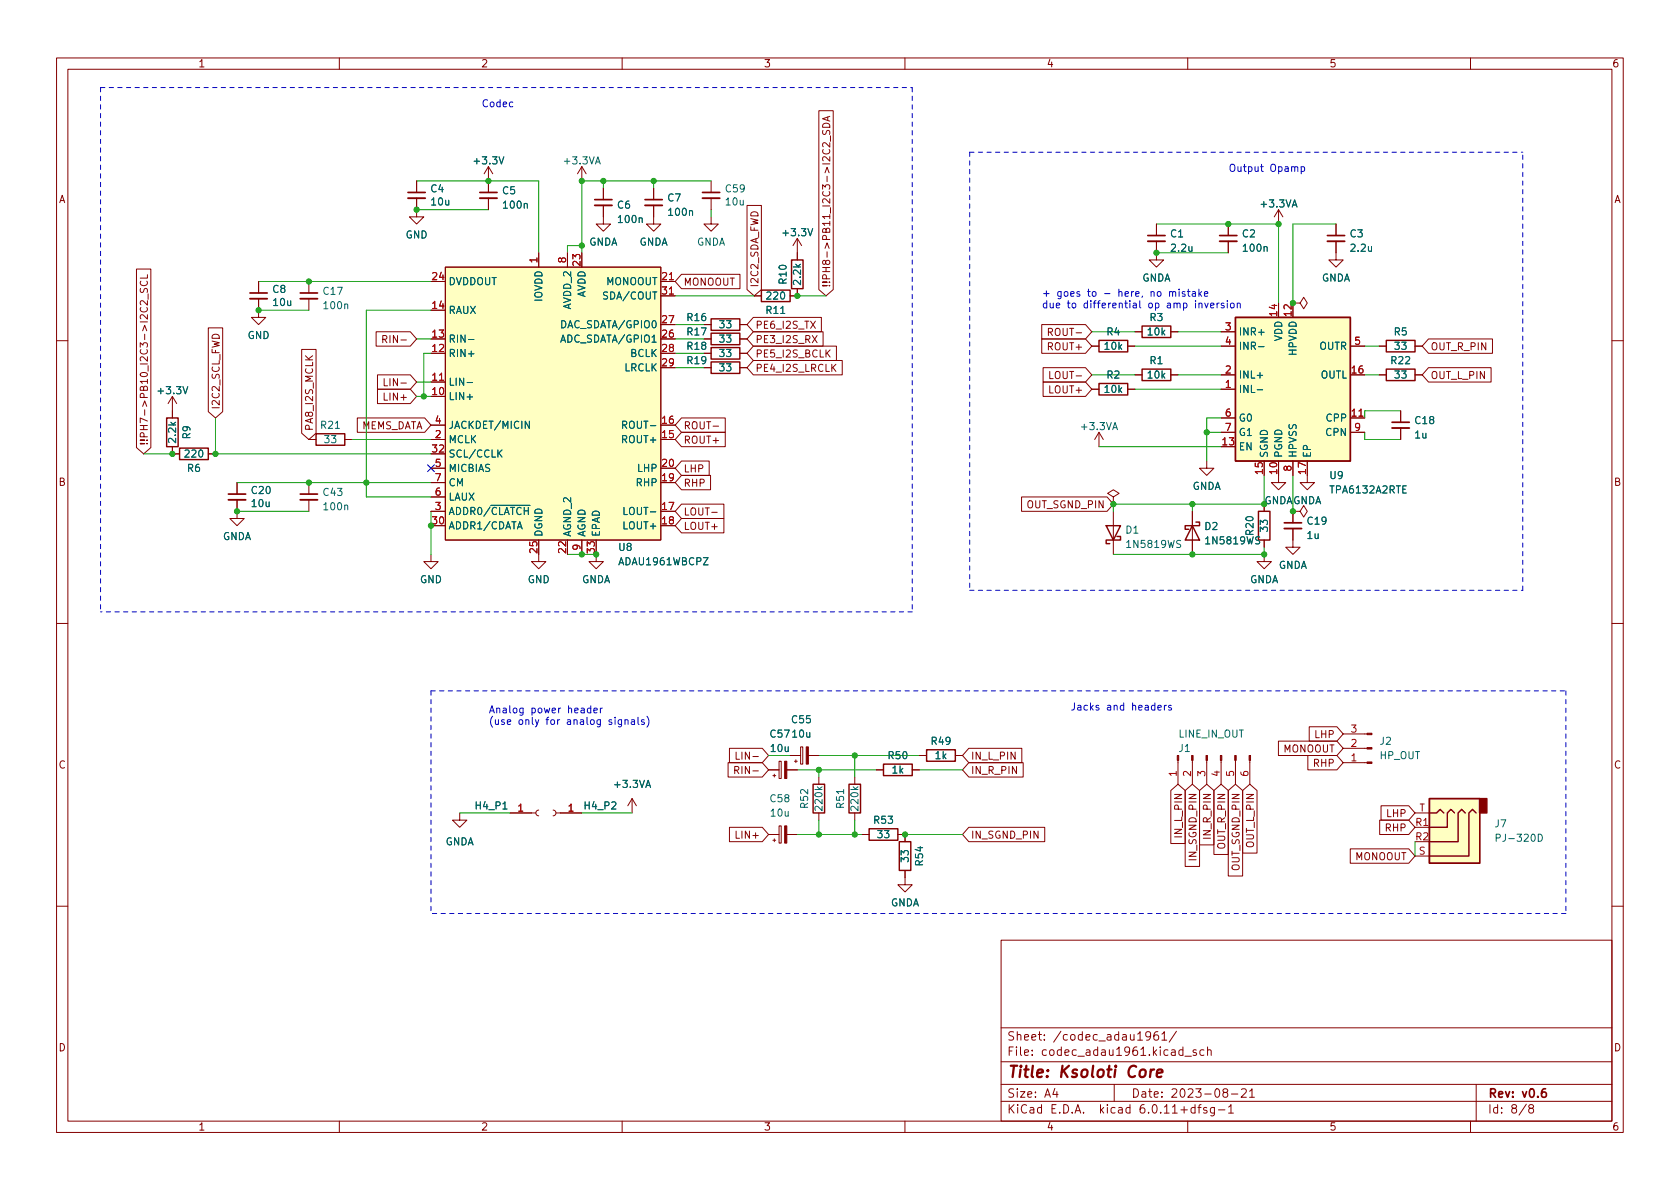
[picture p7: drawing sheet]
<svg xmlns="http://www.w3.org/2000/svg" width="297mm" height="210mm" viewBox="0 0 297 210" stroke-linecap="round" stroke-linejoin="round" font-family="sans-serif">
<g fill="none" stroke="#840000" stroke-width=".18">
<path d="M10 10.2h277v190.1h-277zM12 12.2h273v186.1h-273zM60 10.2v2M110 10.2v2M144.8 19.6h2.5v31.6l-1.3 1.1-1.2-1.1zM160 10.2v2M210 10.2v2M260 10.2v2M73.7 35v3.3h1.2l-1.2 1.3-1.3-1.3h1.3M73.7 32v2M86.4 29.5l-.8 1.2M86.4 29.5v4.5"/>
<path d="M86.4 35v2.1M86.4 29.5l.7 1.2M102.9 29.5v2.5M102.9 29.5l-.8 1.2M102.9 29.5l.7 1.2M106.7 36.3v3.3h1.2l-1.2 1.3-1.3-1.3h1.3M106.7 33.3v2M115.6 36.3v3.3h1.2l-1.2 1.3-1.3-1.3h1.3M115.6 33.3v2M125.7 38.3v1.3h1.3l-1.3 1.3-1.2-1.3h1.2M125.7 32v2M125.7 35v2.1"/>
<path d="M132.1 36.3h2.5v14.9l-1.3 1.1-1.2-1.1zM145.5 23.1l-.1 .4 .2 .2h.3l.3-.5 .3-.1 .2 .2v.5M145.5 22a.68 .68 0 0 1 .8-.2 .68 .68 0 0 1 .4 .7h-1.3zM146.4 20.7v.6M146.7 20.6l-1.3 .4 1.3 .4M146.8 24v1M204.5 39.6v2.1M217.2 39.6v2.1M226.1 37.1l-.8 1.2M226.1 37.1v2.5M226.1 37.1l.7 1.2M236.2 39.6v2.1"/>
<path d="M24.1 47.6h2.6v31.5l-1.3 1.2-1.3-1.2zM24.9 51l-.1 .5 .1 .2h.4l.2-.6 .3-.1 .3 .2-.1 .5M24.9 49.7a.6 .6 0 0 0 .4 .9 .6 .6 0 0 0 .8-.6l-.2-.3M26.1 53.2v.8l-.9-.8-.4 .2 .1 .5M26.1 48.6v.6h-1.3M26.2 52v.9M36.8 58h2.6v14.8l-1.3 1.1-1.3-1.1zM45.7 52.8v3.3h1.3l-1.3 1.3-1.3-1.3h1.3M45.7 49.8v2M54.6 49.8v2M54.6 52.8v2.1M66.5 58.7h6l1.2 1.2-1.2 1.3h-6z"/>
<path d="M76.2 59.9h2.5M76.2 54.9h2.5M76.2 49.8h2.5M78.7 47.2h38.1v48.3h-38.1zM95.2 44.7v2.5M100.3 44.7v2.5M102.9 44.7v2.5M116.8 59.9h2.6M116.8 57.4h2.6M116.8 52.3h2.6M116.8 49.8h2.6M120.5 48.5h10.3v2.5h-10.3l-1.1-1.2z"/>
<path d="M124.5 59.9h1.2M124.5 57.4h1.2M130.8 59.9h1.3M130.8 57.4h1.3M133.2 56.1h12v2.6h-12l-1.1-1.3zM133.2 58.7h12.3v2.5h-12.3l-1.1-1.3zM133.3 52.3h1.3M141 42.2l-.8 1.2M141 42.2v3.8M141 51v1.3h-1.3M141 42.2l.7 1.2M184.2 59.9h7.7l1.1 1.3-1.1 1.3h-7.7z"/>
<path d="M184.2 57.4h7.7l1.1 1.3-1.1 1.2h-7.7zM190.3 58.8h.9M200.7 58.7h1.2M204.5 42.7v3.3h1.2l-1.2 1.2-1.3-1.2h1.3M207 58.7h1.3M215.9 58.7h2.5M217.2 42.7v2M226.1 53.6v2.5M228.6 53.6h1.3l.6-1 .6 1-.6 1-.6-1M228.6 53.6h.1M228.6 53.6v2.5M236.2 42.7v3.3h1.3l-1.3 1.2-1.3-1.2h1.3"/>
<path d="M252.6 59.9h11.3v2.6h-11.3l-1.1-1.3zM10 60.2h2M30.5 79v1.3h1.2M30.5 70.1v3.8M30.5 70.1l-.8 1.3M30.5 70.1l.7 1.3M53.3 61.8h2.6v14.8l-1.3 1.1-1.3-1.1zM54.6 77.7h1.3M61 77.7h1.2M63.2 73.9h11.9l1.1 1.3-1.1 1.2h-11.9zM66.7 68.8h5.8l1.2 1.3-1.2 1.3h-5.8zM66.7 66.3h5.8l1.2 1.3-1.2 1.2h-5.8z"/>
<path d="M70.9 67.7h1M70.9 60.1h1M76.2 62.5h2.5M76.2 70.1h2.5M76.2 67.6h2.5M76.2 77.7h2.5M76.2 75.2h2.5M116.8 62.5h2.6M116.8 65h2.6M116.8 77.7h2.6M116.8 75.2h2.6M120.5 76.4h7.7v2.6h-7.7l-1.1-1.3z"/>
<path d="M120.5 73.9h7.7v2.5h-7.7l-1.1-1.2zM124.5 62.5h1.2M124.5 65h1.2M126.1 75.4h1M130.8 62.5h1.3M130.8 65h1.3M133.2 61.2h14.7v2.5h-14.7l-1.1-1.2zM133.2 63.7h15.7v2.6h-15.7l-1.1-1.3zM146.2 62.4l.6 .7M146.8 61.9l-.8 .7M147.3 65l.5 .7M147.8 64.4l-.7 .7"/>
<path d="M184.4 67.6h7.5l1.1 1.2-1.1 1.3h-7.5zM184.4 65h7.5l1.1 1.3-1.1 1.3h-7.5zM190.3 66.5h.9M193 61.2h1.3M193 68.8h1.3M194.3 76.4l-.8 1.3M194.3 76.4v2.6M194.3 76.4l.8 1.3M199.4 61.2h1.3M199.4 68.8h1.3M200.7 66.3h1.2M207 66.3h1.3"/>
<path d="M215.9 66.3h2.5M215.9 61.2h2.5M215.9 68.8h2.5M215.9 73.9h2.5M215.9 79h2.5M215.9 76.4h2.5M238.8 66.3h2.5M238.8 61.2h2.5M238.8 73.9h2.5M238.8 76.4h2.5M243.8 66.3h1.3M243.8 61.2h1.3"/>
<path d="M247.6 72.6v2.1M247.6 75.7v2M250.2 66.3h1.3M250.2 61.2h1.3M252.6 65h11v2.6h-11l-1.1-1.3zM285 60.2h2M36.8 80.3h1.3M41.9 88.4v3.3h1.3l-1.3 1.3-1.3-1.3h1.3M41.9 85.3v2.1M54.6 85.3v2.1M54.6 88.4v2M76.2 98v1.3h1.3l-1.3 1.3-1.3-1.3h1.3"/>
<path d="M76.2 90.4h2.5M76.2 93h2.5M76.2 85.3h2.5M76.2 82.8h2.5M76.2 80.3h2.5M76.2 87.9h2.5M95.2 95.5v3.8h1.3l-1.3 1.3-1.2-1.3h1.2M100.3 95.5v2.5M102.9 95.5v2.5M105.4 95.5v3.8h1.3l-1.3 1.3-1.3-1.3h1.3M116.8 90.4h2.6M116.8 93h2.6"/>
<path d="M116.8 85.3h2.6M116.8 82.8h2.6M120.5 81.5h4.9v2.6h-4.9l-1.1-1.3zM120.5 91.7h7.5v2.5h-7.5l-1.1-1.2zM120.5 84.1h5.1v2.5h-5.1l-1.1-1.3zM120.5 89.1h7.5v2.6h-7.5l-1.1-1.3zM125.8 90.6h1M180.6 87.9h15.1l1.1 1.2-1.1 1.3h-15.1zM196.8 87.9l1.1-.7-1.1-.6-1 .6 1 .7v1.2M196.8 89.1h.1M196.8 90.4v7.6M210.8 90.4v7.6"/>
<path d="M213.4 81.5v1.3h1.2l-1.2 1.3-1.3-1.3h1.3M223.5 98v1.3h1.3l-1.3 1.3-1.3-1.3h1.3M223.5 81.5v2.6M223.5 89.1v1.3M223.5 95.5v1.3M226.1 81.5v3.8h1.2l-1.2 1.3-1.3-1.3h1.3M228.6 93.5v3.3h1.3l-1.3 1.2-1.3-1.2h1.3M228.6 90.4h1.3l.6-1 .6 1-.6 1-.6-1M228.6 90.4h.1M228.6 81.5v2.6M228.6 90.4v2.1M231.1 81.5v3.8h1.3l-1.3 1.3-1.2-1.3h1.2"/>
<path d="M10 110.2h2M285 110.2h2M128.7 134.9h6.1l1.1 1.2-1.1 1.3h-6.1zM129 132.3h5.8l1.1 1.3-1.1 1.3h-5.8zM133.1 133.8h1M133.1 136.3h1M135.9 136.1h1.8M136.7 137.2h.5M136.9 136.9v.5M137.7 134.6h.4v3.1h-.4zM139.1 136.1h1.9M139.7 133.6h1.9"/>
<path d="M140.5 134.6h.5M140.7 134.4v.5M141.6 132.1h.3v3h-.3zM142.9 133.6h1.9M144.8 137.4v1.3M151.1 137.4v1.3M154.9 136.1h1.3M161.3 136.1h1.3M162.6 133.6h1.2M168.9 133.6h1.3M171.3 134.9h9.6v2.5h-9.6l-1.1-1.3zM171.3 132.3h9.4v2.6h-9.4l-1.1-1.3z"/>
<path d="M207 139.8l1.3-1.1 1.3 1.1v9.4h-2.6zM208.3 134.5v4.2M209.5 139.8l1.3-1.1 1.3 1.1v13.4h-2.6zM210.8 134.5v4.2M212.1 139.8l1.3-1.1 1.2 1.1v9.6h-2.5zM213.4 134.5v4.2M214.6 139.8l1.3-1.1 1.3 1.1v11.3h-2.6zM215.9 134.5v4.2M217.2 139.8l1.2-1.1 1.3 1.1v15.1h-2.5zM218.4 134.5v4.2M219.7 139.8l1.3-1.1 1.3 1.1v11.1h-2.6zM221 134.5v4.2"/>
<path d="M226 131.1h10.4l1.1 1.2-1.1 1.3h-10.4zM231.2 133.6h5.2l1.1 1.3-1.1 1.2h-5.2zM231.5 128.5h4.9l1.1 1.3-1.1 1.3h-4.9zM237.5 129.8h4.2M237.5 132.3h4.2M237.5 134.9h4.2M81.3 143.8v1.2h-1.3l1.3 1.3 1.2-1.3h-1.2M90.2 143.8h4.5M95.2 143.3l-.3 .1-.2 .4 .2 .3 .3 .2M97.8 143.3l.3 .1 .2 .4-.2 .3-.3 .2M98.3 143.8h4.6M111.8 141.2l-.8 1.3"/>
<path d="M111.8 141.2v2.6M111.8 141.2l.7 1.3M129 146.3h5.8l1.1 1.3-1.1 1.2h-5.8zM135.9 147.6h1.8M136.7 148.6h.5M136.9 148.3v.5M137.7 146h.4v3.1h-.4zM139.1 147.6h1.9M144.8 143.8v1.2M151.1 143.8v1.2M152.4 147.6h1.3M158.7 147.6h1.3v1.2"/>
<path d="M160 153.9v2.6h-1.3l1.3 1.2 1.3-1.2h-1.3M171.3 146.3h13.4v2.5h-13.4l-1.1-1.2zM238.7 150.1h10.4l1.1 1.3-1.1 1.2h-10.4zM243.9 145h5.2l1.1 1.3-1.1 1.3h-5.2zM244.2 142.5h4.9l1.1 1.3-1.1 1.2h-4.9zM250.2 143.8h2.5M250.2 146.3h2.5M250.2 151.4h2.5M10 160.2h2M177 166.3h108v32h-108zM285 160.2h2M60 198.3v2"/>
<path d="M110 198.3v2M160 198.3v2M177 194.8h108M177 191.8h108M177 187.8h108M177 181.8h108M182.5 186.5v.1M182.5 185.7v.1M184.6 183.8v.1M184.6 183v.1M197 191.8v3M204.7 182.4a.59 .59 0 0 0-.7 .7v.5l.1 .3h.5l.2-.1 .1-.5-.2-.2-.4-.1-.3 .3"/>
<path d="M205.4 182.9l.5-.5v1.5M205.4 183.9h.9M208 182.4l-1.3 1.9M210 198.3v2M211.5 185.7l-.4-.1-.2 .2 .1 .3 .5 .1v.4h-.6M212.9 185.7l-.5-.1-.3 .3v.4l.2 .3h.6M213.5 185.8l.2-.2 .4 .1v.9M213.5 185.1v1.5M215.4 196.3h1.2M217.2 195.8l.4-.5v1.5M217.2 196.8h.9M217.7 193.5h1.2"/>
<path d="M219.5 192.7l.6-.2 .2 .2 .1 .3-1 1h1M220.9 193l.5-.5v1.5M220.9 194h.9M260 198.3v2M261 191.8v6.5M270.6 196l-.3-.3 .1-.2 .2-.2 .4 .1 .2 .2-.1 .2-.7 .2-.1 .3v.2l.3 .3h.4l.2-.3-.1-.4-.2-.1"/>
</g>
<g fill="none" stroke="#840000" stroke-width=".33">
<path d="M72.1 35h3.1M84.8 35h3.1M105.2 36.3h3M114 36.3h3.1M124.2 35h3.1M44.2 52.8h3M53.1 52.8h3M202.9 42.7h3.1M215.6 42.7h3.1M234.7 42.7h3M246.1 75.7h3.1M40.4 88.4h3"/>
<path d="M53.1 88.4h3M227.1 93.5h3"/>
</g>
<g fill="none" stroke="#840000" stroke-width=".3">
<path d="M72.1 34h3.1M84.8 34h3.1M105.2 35.3h3M114 35.3h3.1M124.2 34h3.1M44.2 51.8h3M53.1 51.8h3M202.9 41.7h3.1M215.6 41.7h3.1M234.7 41.7h3M246.1 74.7h3.1M40.4 87.4h3"/>
<path d="M53.1 87.4h3M227.1 92.5h3"/>
</g>
<g fill="none" stroke="#006464" stroke-width=".18">
<path d="M88.2 27.7l.5 1.3 .4-1.3M92.7 36.1l.2-.1h.3v.8M105.3 29l.4-1.3 .4 1.3M105.4 28.6h.6M113 38.6l.2-.1 .3 .1 .1 .8M121.9 37.4l.2-.2 .3 .1v.8M228.5 36.6l.4-1.3 .4 1.3M228.6 36.3h.6M60.9 53.9l.2-.1h.3l.1 .8M115.4 51.6h.7M115.5 56.8l.1-.1a.68 .68 0 0 1 .4 .6 .68 .68 0 0 1-.4 .7 .84 .84 0 0 1-.1-1.2zM138 55.4h.8"/>
<path d="M142.8 40.4l.5 1.3 .4-1.3M210.2 43.6l.1 .8h.3l.1-.1M210.7 43.6v.8M223.5 43.7l.2-.1 .3 .1v.7M241.9 43.6l.1 .8h.3l.2-.1M242.5 43.6v.8M32.4 68.4l.4 1.2 .4-1.2M59.3 75.8h.7M82.6 67.6h1M82.8 60h1M88.8 79.6l-.8 .7M93.6 74.5v1.3l-.7-1.3v1.3"/>
<path d="M115 75.3h1M115.3 60.5h.7M196.7 76l.5-1.3 .4 1.3M196.8 75.6h.7M222.3 68.9h1M222.5 61.3h1M60.9 89.4l.2-.1 .3 .1 .1 .8M86.8 89.4h6.9M88.2 80.1l.6 .7M91.5 93.5l.4-1.2 .4 1.2M115 90.5h1M124.4 98.6h.8l-.8 1.3h.8"/>
<path d="M208.8 95.6h-.5l-.2 .1v.3l.5 .3 .2 .3-.3 .2h-.5M222.7 95l-.5-.1-.1 .1v.4l.5 .2 .1 .3-.2 .3-.5-.1M248.6 85.9h-.6v1.3h.6M114.2 139.3l.4-1.3 .4 1.3M114.3 138.9h.6M144.5 139.1l.5 .5M145.4 139.1l-.5 .4M149.2 139.6v.7M150.9 139.1l.4 .5M151.7 139.1l-.5 .4M88.9 143.1h.7M272 147.5a.64 .64 0 0 1 .7 .6 .64 .64 0 0 1-.7 .7z"/>
</g>
<g fill="none" stroke="#840000" stroke-width=".25">
<path d="M125.7 58.9h5.1v2.1h-5.1zM125.7 56.4h5.1v2h-5.1zM134.6 51.3h5.1v2h-5.1zM140 46h2v5h-2zM201.9 57.7h5.1v2h-5.1zM218.4 56.1h20.4v25.4h-20.4zM29.5 73.9h2v5.1h-2zM31.7 79.2h5.1v2.1h-5.1zM55.9 76.7h5.1v2h-5.1zM125.7 61.5h5.1v2h-5.1zM125.7 64h5.1v2h-5.1zM194.3 60.2h5.1v2h-5.1z"/>
<path d="M194.3 67.8h5.1v2h-5.1zM201.9 65.3h5.1v2h-5.1zM245.1 65.3h5.1v2h-5.1zM245.1 60.2h5.1v2h-5.1zM195.6 93h2.5l-1.3 2.5zM197.5 94.9h.6v.6h-2.5v.6h.6M210.8 93l1.3 2.5h-2.6zM211.5 92.3h.6v.7h-2.6v.6h.7M222.5 90.4h2v5.1h-2zM143.8 138.7h2v5.1h-2zM150.1 138.7h2v5.1h-2zM156.2 135.1h5.1v2.1h-5.1z"/>
<path d="M163.8 132.6h5.1v2h-5.1zM153.7 146.6h5v2h-5zM159 148.8h2v5.1h-2zM252.7 141.2h8.9v11.4h-8.9zM252.7 143.8h1.3l.6-.7 .7 .7M257.2 143.8l-.7-.7-.6 .7v2.5h-3.2M259.1 143.8l-.7-.7-.6 .7v5h-5.1M261 143.8l-.7-.7-.6 .7v7.6h-7"/>
</g>
<g fill="#ffffc2" stroke="#ffffc2" stroke-width=".18">
<path d="M218.4 56.1h20.4v25.4h-20.4z"/>
<path d="M78.7 47.2h38.1v48.3h-38.1z"/>
<path d="M252.7 141.2h8.9v11.4h-8.9z"/>
</g>
<path d="M118.4 49.5h.7M118.4 52h.7M77.7 67.2h.7M240.3 73.6h.7" fill="none" stroke="#a90000" stroke-width=".18"/>
<g fill="#840000" stroke="#840000" stroke-width=".18">
<path d="M138.7 134.6h.4v3.1h-.4z"/>
<path d="M142.5 132.1h.4v3h-.4z"/>
<path d="M138.7 146h.4v3.1h-.4z"/>
<path d="M241.7 129.7h.9v.2h-.9z"/>
<path d="M241.7 132.2h.9v.3h-.9z"/>
<path d="M241.7 134.7h.9v.3h-.9z"/>
<path d="M220.9 133.6h.2v.9h-.2z"/>
<path d="M218.3 133.6h.3v.9h-.3z"/>
<path d="M215.8 133.6h.2v.9h-.2z"/>
<path d="M213.2 133.6h.3v.9h-.3z"/>
<path d="M210.7 133.6h.2v.9h-.2z"/>
<path d="M208.2 133.6h.2v.9h-.2z"/>
</g>
<path d="M261.6 141.2h1.3v2.6h-1.3z" fill="#840000" stroke="#840000" stroke-width=".25"/>
<path d="M222.9 29.5h.5M223.1 29v1.1l.3 .2M200.4 53.7h.5v.7M200.9 53.9l-.4 .1-.2 .1 .2 .3h.4M201.5 53.2v1.1l.2 .1M206.8 51.7l.2-.1h.3v.8M206.8 51.6v.8M92.5 125.2v1l-.3 .3-.3-.1M92.5 125.3l-.4-.1-.2 .3 .1 .5h.5M114.4 126.7a1.46 1.46 0 0 1 0 1.9M194.3 124.8l-.3-.1-.2 .2v.2l.5 .1v.3h-.5M207.1 124.8l-.3-.1-.2 .2 .1 .2 .4 .1v.3h-.5" fill="none" stroke="#0000c2" stroke-width=".18"/>
<path d="M17.8 15.5v92.7M17.8 15.5h143.5M161.3 15.5v92.7M171.4 26.9h97.8M171.4 26.9v77.5M161.3 108.2h-143.5M171.4 104.4h97.8M269.2 104.4v-77.5M76.2 122.2h200.7M76.2 122.2v39.3M276.9 122.2v39.3M276.9 161.5h-200.7" fill="none" stroke="#0000c2" stroke-width=".18" stroke-dasharray=".8 .8"/>
<g fill="none" stroke="#009600" stroke-width=".18">
<path d="M73.7 32h21.5v12.7M73.7 37.1h12.7M106.7 32v1.3M115.6 32v1.3M125.7 32h-22.8v12.7M125.7 37.1v1.2M204.5 39.6h21.6v14M236.2 39.6h-7.6v14M45.7 54.9h8.9M45.7 49.8h30.5M73.7 59.9h2.5M76.2 54.9h-11.4v33h11.4"/>
<path d="M102.9 43.4h-2.6v1.3M119.4 59.9h5.1M119.4 57.4h5.1M119.4 52.3h13.9M141 52.3h5M193 58.7h7.7M204.5 44.7h12.7M208.3 58.7h7.6M38.1 73.9v6.4h38.1M62.2 77.7h14M73.7 70.1h2.5M73.7 67.6h2.5"/>
<path d="M76.2 62.5h-1.3v7.6M119.4 62.5h5.1M119.4 65h5.1M193 66.3h7.7M194.3 79h21.6M200.7 68.8h15.2M200.7 61.2h15.2M208.3 66.3h7.6M213.4 76.4h2.5M215.9 73.9h-2.5v7.6M241.3 66.3h2.5M241.3 76.4v1.3h6.3"/>
<path d="M241.3 61.2h2.5M247.6 72.6h-6.3v1.3M25.4 80.3h5.1M41.9 90.4h12.7M41.9 85.3h34.3M76.2 90.4v7.6M100.3 98h5.1M210.8 89.1v1.3M223.5 84.1v5h-26.7v1.3M223.5 96.8v1.2h-26.7M228.6 84.1v6.3M135.9 133.6h3.8"/>
<path d="M141 136.1h13.9M144.8 133.6h17.8M144.8 136.1v1.3M151.1 133.6v3.8M162.6 136.1h7.6M81.3 143.8h8.9M102.9 143.8h8.9M141 147.6h11.4M144.8 145v2.6M151.1 145v2.6M160 147.6h10.2M250.2 148.8v2.6"/>
</g>
<path d="M75.6 82.2l1.2 1.2M76.8 82.2l-1.2 1.2" fill="none" stroke="#000084" stroke-width=".18"/>
<g fill="#009600" stroke="#009600" stroke-width=".18">
<circle cx="54.6" cy="49.8" r=".46"/>
<circle cx="45.7" cy="54.9" r=".46"/>
<circle cx="73.7" cy="37.1" r=".46"/>
<circle cx="38.1" cy="80.3" r=".46"/>
<circle cx="30.5" cy="80.3" r=".46"/>
<circle cx="41.9" cy="90.4" r=".46"/>
<circle cx="54.6" cy="85.3" r=".46"/>
<circle cx="64.8" cy="85.3" r=".46"/>
<circle cx="74.9" cy="70.1" r=".46"/>
<circle cx="76.2" cy="93" r=".46"/>
<circle cx="105.4" cy="98" r=".46"/>
<circle cx="102.9" cy="98" r=".46"/>
<circle cx="106.7" cy="32" r=".46"/>
<circle cx="102.9" cy="32" r=".46"/>
<circle cx="86.4" cy="32" r=".46"/>
<circle cx="115.6" cy="32" r=".46"/>
<circle cx="102.9" cy="43.4" r=".46"/>
<circle cx="141" cy="52.3" r=".46"/>
<circle cx="228.6" cy="53.6" r=".46"/>
<circle cx="226.1" cy="39.6" r=".46"/>
<circle cx="160" cy="147.6" r=".46"/>
<circle cx="210.8" cy="89.1" r=".46"/>
<circle cx="210.8" cy="98" r=".46"/>
<circle cx="204.5" cy="44.7" r=".46"/>
<circle cx="196.8" cy="89.1" r=".46"/>
<circle cx="213.4" cy="76.4" r=".46"/>
<circle cx="217.2" cy="39.6" r=".46"/>
<circle cx="228.6" cy="90.4" r=".46"/>
<circle cx="223.5" cy="98" r=".46"/>
<circle cx="144.8" cy="147.6" r=".46"/>
<circle cx="151.1" cy="147.6" r=".46"/>
<circle cx="144.8" cy="136.1" r=".46"/>
<circle cx="151.1" cy="133.6" r=".46"/>
</g>
<g font-size="2.8" fill="#840000">
<text x="178" y="191.2">Title:</text>
<text x="187.3" y="191.2">Ksoloti</text>
<text x="199.6" y="191.2">Core</text>
</g>
<g font-size="2.1" fill="#840000">
<text x="178" y="184.5">Sheet:</text>
<text x="186.2" y="184.5">/codec_adau1961/</text>
<text x="178" y="187.2">File:</text>
<text x="184.4" y="187.2">codec_adau1961.kicad_sch</text>
<text x="178" y="197.4">KiCad</text>
<text x="178" y="194.6">Size:</text>
<text x="184.7" y="194.6">A4</text>
<text x="185.7" y="197.4">E.D.A.</text>
<text x="194.6" y="197.4">kicad</text>
<text x="200" y="194.6">Date:</text>
<text x="201.8" y="197.4">6.0.11+dfsg-1</text>
<text x="207" y="194.6">2023-08-21</text>
<text x="263" y="194.6">Rev:</text>
<text x="263" y="197.4">Id:</text>
<text x="267.1" y="197.4">8/8</text>
<text x="269.1" y="194.6">v0.6</text>
</g>
<g font-size="1.8" fill="#840000">
<text x="35" y="12.3">1</text>
<text x="85" y="12.3">2</text>
<text x="135" y="12.3">3</text>
<text x="185" y="12.3">4</text>
<text x="235" y="12.3">5</text>
<text x="285" y="12.3">6</text>
<text x="10.4" y="36.3">A</text>
<text x="285.4" y="36.3">A</text>
<text x="120.8" y="50.9">MONOOUT</text>
<text x="134.5" y="50.9" transform="rotate(-90 134.5 50.9)">I2C2_SDA_FWD</text>
<text x="147.2" y="50.9" transform="rotate(-90 147.2 50.9)">!!PH8-&gt;PB11_I2C3-&gt;I2C2_SDA</text>
<text x="133.5" y="58.5">PE6_I2S_TX</text>
<text x="185" y="59.8">ROUT-</text>
<text x="67.3" y="61.1">RIN-</text>
<text x="133.5" y="63.6">PE5_I2S_BCLK</text>
<text x="133.5" y="61.1">PE3_I2S_RX</text>
<text x="185" y="62.3">ROUT+</text>
<text x="252.9" y="62.3">OUT_R_PIN</text>
<text x="67.5" y="71.2">LIN+</text>
<text x="67.5" y="68.7">LIN-</text>
<text x="133.5" y="66.1">PE4_I2S_LRCLK</text>
<text x="185.2" y="69.9">LOUT+</text>
<text x="185.2" y="67.4">LOUT-</text>
<text x="252.9" y="67.4">OUT_L_PIN</text>
<text x="39.2" y="72.5" transform="rotate(-90 39.2 72.5)">I2C2_SCL_FWD</text>
<text x="55.7" y="76.3" transform="rotate(-90 55.7 76.3)">PA8_I2S_MCLK</text>
<text x="64" y="76.3">MEMS_DATA</text>
<text x="120.8" y="76.3">ROUT-</text>
<text x="26.5" y="78.8" transform="rotate(-90 26.5 78.8)">!!PH7-&gt;PB10_I2C3-&gt;I2C2_SCL</text>
<text x="120.8" y="78.8">ROUT+</text>
<text x="120.8" y="83.9">LHP</text>
<text x="10.3" y="86.3">B</text>
<text x="120.8" y="86.5">RHP</text>
<text x="285.3" y="86.3">B</text>
<text x="120.8" y="94.1">LOUT+</text>
<text x="120.8" y="91.5">LOUT-</text>
<text x="181.4" y="90.3">OUT_SGND_PIN</text>
<text x="232.3" y="130.9">LHP</text>
<text x="10.3" y="136.3">C</text>
<text x="129.5" y="137.3">RIN-</text>
<text x="129.8" y="134.7">LIN-</text>
<text x="171.6" y="137.3">IN_R_PIN</text>
<text x="171.6" y="134.7">IN_L_PIN</text>
<text x="226.8" y="133.4">MONOOUT</text>
<text x="232" y="136">RHP</text>
<text x="285.3" y="136.3">C</text>
<text x="129.8" y="148.7">LIN+</text>
<text x="171.6" y="148.7">IN_SGND_PIN</text>
<text x="209.4" y="148.4" transform="rotate(-90 209.4 148.4)">IN_L_PIN</text>
<text x="214.5" y="148.6" transform="rotate(-90 214.5 148.6)">IN_R_PIN</text>
<text x="244.7" y="147.4">RHP</text>
<text x="245" y="144.9">LHP</text>
<text x="211.9" y="152.4" transform="rotate(-90 211.9 152.4)">IN_SGND_PIN</text>
<text x="217" y="150.3" transform="rotate(-90 217 150.3)">OUT_R_PIN</text>
<text x="219.6" y="154.1" transform="rotate(-90 219.6 154.1)">OUT_SGND_PIN</text>
<text x="222.1" y="150.1" transform="rotate(-90 222.1 150.1)">OUT_L_PIN</text>
<text x="239.5" y="152.5">MONOOUT</text>
<text x="10.3" y="186.3">D</text>
<text x="285.3" y="186.3">D</text>
<text x="35" y="200.3">1</text>
<text x="85" y="200.3">2</text>
<text x="135" y="200.3">3</text>
<text x="185" y="200.3">4</text>
<text x="235" y="200.3">5</text>
<text x="285" y="200.3">6</text>
</g>
<g font-size="1.8" fill="#0000c2">
<text x="85.1" y="18.9">Codec</text>
<text x="217.2" y="30.4">Output</text>
<text x="224.5" y="30.4">Opamp</text>
<text x="184.1" y="52.5">+</text>
<text x="186.8" y="52.5">goes</text>
<text x="192.4" y="52.5">to</text>
<text x="195.4" y="52.5">-</text>
<text x="198.1" y="52.5">here,</text>
<text x="203.9" y="52.5">no</text>
<text x="207.3" y="52.5">mistake</text>
<text x="184.1" y="54.5">due</text>
<text x="188.7" y="54.5">to</text>
<text x="191.7" y="54.5">differential</text>
<text x="203.2" y="54.5">op</text>
<text x="206.7" y="54.5">amp</text>
<text x="211.8" y="54.5">inversion</text>
<text x="189.2" y="125.6">Jacks</text>
<text x="195.6" y="125.6">and</text>
<text x="200.2" y="125.6">headers</text>
<text x="86.4" y="126.1">Analog</text>
<text x="86.4" y="128.2">(use</text>
<text x="91.6" y="128.2">only</text>
<text x="93.8" y="126.1">power</text>
<text x="96.6" y="128.2">for</text>
<text x="100.4" y="128.2">analog</text>
<text x="100.5" y="126.1">header</text>
<text x="108" y="128.2">signals)</text>
</g>
<g font-size="1.8" fill="#006464">
<text x="83.4" y="29.4">+3.3V</text>
<text x="99.4" y="29.4">+3.3VA</text>
<text x="76" y="34.4">C4</text>
<text x="88.7" y="34.7">C5</text>
<text x="128.1" y="34.4">C59</text>
<text x="76" y="36.7">10u</text>
<text x="88.7" y="37.3">100n</text>
<text x="109" y="37.3">C6</text>
<text x="109" y="39.8">100n</text>
<text x="117.9" y="36">C7</text>
<text x="117.9" y="38.5">100n</text>
<text x="128.1" y="36.7">10u</text>
<text x="222.6" y="37.1">+3.3VA</text>
<text x="71.6" y="42.5">GND</text>
<text x="104.1" y="43.8">GNDA</text>
<text x="113" y="43.8">GNDA</text>
<text x="123.2" y="43.8">GNDA</text>
<text x="138.1" y="42.1">+3.3V</text>
<text x="206.8" y="42.4">C1</text>
<text x="206.8" y="44.9">2.2u</text>
<text x="219.5" y="42.4">C2</text>
<text x="219.5" y="44.9">100n</text>
<text x="238.5" y="42.4">C3</text>
<text x="238.5" y="44.9">2.2u</text>
<text x="48.1" y="52.2">C8</text>
<text x="56.9" y="52.5">C17</text>
<text x="79.2" y="50.8">DVDDOUT</text>
<text x="96.3" y="53.5" transform="rotate(-90 96.3 53.5)">IOVDD</text>
<text x="103.9" y="52.6" transform="rotate(-90 103.9 52.6)">AVDD</text>
<text x="106.4" y="53.3">SDA/COUT</text>
<text x="107.1" y="50.8">MONOOUT</text>
<text x="135.3" y="53.3">220</text>
<text x="139.5" y="50.4" transform="rotate(-90 139.5 50.4)">R10</text>
<text x="142" y="50.6" transform="rotate(-90 142 50.6)">2.2k</text>
<text x="201.9" y="50.2">GNDA</text>
<text x="233.7" y="50.2">GNDA</text>
<text x="48.1" y="54.5">10u</text>
<text x="56.9" y="55">100n</text>
<text x="79.2" y="55.9">RAUX</text>
<text x="98.9" y="58.4">DAC_SDATA/GPIO0</text>
<text x="101.4" y="54.8" transform="rotate(-90 101.4 54.8)">AVDD_2</text>
<text x="121.3" y="59.7">R17</text>
<text x="121.3" y="57.2">R16</text>
<text x="127" y="58.4">33</text>
<text x="135.2" y="55.9">R11</text>
<text x="195.5" y="59.7">R4</text>
<text x="202.7" y="59.7">10k</text>
<text x="203.2" y="57.2">R3</text>
<text x="218.9" y="59.7">INR+</text>
<text x="246.3" y="59.7">R5</text>
<text x="43.7" y="60.3">GND</text>
<text x="79.2" y="63.5">RIN+</text>
<text x="79.2" y="61">RIN-</text>
<text x="98.9" y="61">ADC_SDATA/GPIO1</text>
<text x="111.3" y="63.5">BCLK</text>
<text x="121.3" y="62.2">R18</text>
<text x="121.3" y="64.8">R19</text>
<text x="127" y="63.5">33</text>
<text x="127" y="61">33</text>
<text x="195.1" y="62.2">10k</text>
<text x="203.2" y="64.8">R1</text>
<text x="218.9" y="62.2">INR-</text>
<text x="227.1" y="60.4" transform="rotate(-90 227.1 60.4)">VDD</text>
<text x="229.6" y="63" transform="rotate(-90 229.6 63)">HPVDD</text>
<text x="233.2" y="62.2">OUTR</text>
<text x="245.7" y="64.8">R22</text>
<text x="246.4" y="62.2">33</text>
<text x="27.6" y="70.1">+3.3V</text>
<text x="79.2" y="71.1">LIN+</text>
<text x="79.2" y="68.6">LIN-</text>
<text x="110.3" y="66">LRCLK</text>
<text x="127" y="66">33</text>
<text x="195.1" y="69.9">10k</text>
<text x="195.5" y="67.3">R2</text>
<text x="202.7" y="67.3">10k</text>
<text x="218.9" y="69.9">INL-</text>
<text x="218.9" y="67.3">INL+</text>
<text x="233.4" y="67.3">OUTL</text>
<text x="246.4" y="67.3">33</text>
<text x="34" y="77.8" transform="rotate(-90 34 77.8)">R9</text>
<text x="56.5" y="76.2">R21</text>
<text x="79.2" y="76.2">JACKDET/MICIN</text>
<text x="109.7" y="76.2">ROUT-</text>
<text x="190.8" y="76.4">+3.3VA</text>
<text x="218.9" y="74.9">G0</text>
<text x="218.9" y="77.5">G1</text>
<text x="234.2" y="77.5">CPN</text>
<text x="234.3" y="74.9">CPP</text>
<text x="250" y="75.4">C18</text>
<text x="250" y="77.9">1u</text>
<text x="31.5" y="78.6" transform="rotate(-90 31.5 78.6)">2.2k</text>
<text x="32.4" y="81.3">220</text>
<text x="33" y="83.8">R6</text>
<text x="57.1" y="78.7">33</text>
<text x="79.2" y="78.7">MCLK</text>
<text x="79.2" y="81.3">SCL/CCLK</text>
<text x="79.2" y="83.8">MICBIAS</text>
<text x="109.7" y="78.7">ROUT+</text>
<text x="112.6" y="83.8">LHP</text>
<text x="218.9" y="80">EN</text>
<text x="224.5" y="81" transform="rotate(-90 224.5 81)">SGND</text>
<text x="227.1" y="81" transform="rotate(-90 227.1 81)">PGND</text>
<text x="229.6" y="81" transform="rotate(-90 229.6 81)">HPVSS</text>
<text x="232.2" y="81" transform="rotate(-90 232.2 81)">EP</text>
<text x="44.3" y="87.7">C20</text>
<text x="56.9" y="88.1">C43</text>
<text x="79.2" y="88.9">LAUX</text>
<text x="79.2" y="86.4">CM</text>
<text x="112.3" y="86.4">RHP</text>
<text x="210.8" y="87">GNDA</text>
<text x="235" y="85.1">U9</text>
<text x="235" y="87.6">TPA6132A2RTE</text>
<text x="39.4" y="95.9">GNDA</text>
<text x="44.3" y="90">10u</text>
<text x="56.9" y="90.6">100n</text>
<text x="79.2" y="91.4">ADDR0/~{CLATCH}</text>
<text x="79.2" y="94">ADDR1/CDATA</text>
<text x="96.3" y="95" transform="rotate(-90 96.3 95)">DGND</text>
<text x="101.4" y="95" transform="rotate(-90 101.4 95)">AGND_2</text>
<text x="103.9" y="95" transform="rotate(-90 103.9 95)">AGND</text>
<text x="106.4" y="95" transform="rotate(-90 106.4 95)">EPAD</text>
<text x="110" y="91.4">LOUT-</text>
<text x="110" y="94">LOUT+</text>
<text x="198.9" y="94.7">D1</text>
<text x="212.9" y="94.1">D2</text>
<text x="222" y="94.9" transform="rotate(-90 222 94.9)">R20</text>
<text x="224.5" y="94.2" transform="rotate(-90 224.5 94.2)">33</text>
<text x="230.9" y="93.2">C19</text>
<text x="230.9" y="95.7">1u</text>
<text x="109.2" y="97.8">U8</text>
<text x="109.2" y="100.3">ADAU1961WBCPZ</text>
<text x="198.9" y="97.3">1N5819WS</text>
<text x="212.9" y="96.6">1N5819WS</text>
<text x="226" y="101">GNDA</text>
<text x="74.2" y="103.5">GND</text>
<text x="93.2" y="103.5">GND</text>
<text x="102.9" y="103.5">GNDA</text>
<text x="221" y="103.5">GNDA</text>
<text x="136" y="130.8">C57</text>
<text x="139.8" y="128.3">C55</text>
<text x="139.8" y="130.8">10u</text>
<text x="208.3" y="130.8">LINE_IN_OUT</text>
<text x="136" y="133.4">10u</text>
<text x="156.8" y="134.6">R50</text>
<text x="157.6" y="137.2">1k</text>
<text x="164.4" y="132.1">R49</text>
<text x="165.2" y="134.6">1k</text>
<text x="208.3" y="133.4">J1</text>
<text x="243.8" y="132.1">J2</text>
<text x="243.8" y="134.6">HP_OUT</text>
<text x="83.8" y="143.5">H4_P1</text>
<text x="103.1" y="143.5">H4_P2</text>
<text x="108.3" y="139.7">+3.3VA</text>
<text x="136" y="142.2">C58</text>
<text x="143.3" y="143.1" transform="rotate(-90 143.3 143.1)">R52</text>
<text x="145.8" y="143.6" transform="rotate(-90 145.8 143.6)">220k</text>
<text x="149.6" y="143.1" transform="rotate(-90 149.6 143.1)">R51</text>
<text x="152.2" y="143.6" transform="rotate(-90 152.2 143.6)">220k</text>
<text x="78.7" y="149.9">GNDA</text>
<text x="136" y="144.8">10u</text>
<text x="154.3" y="146.1">R53</text>
<text x="154.9" y="148.6">33</text>
<text x="264.2" y="146.7">J7</text>
<text x="264.2" y="149.2">PJ-320D</text>
<text x="161" y="152.7" transform="rotate(-90 161 152.7)">33</text>
<text x="163.6" y="153.3" transform="rotate(-90 163.6 153.3)">R54</text>
<text x="157.5" y="160.7">GNDA</text>
</g>
<g font-size="1.8" fill="#a90000">
<text x="95" y="46.6" transform="rotate(-90 95 46.6)">1</text>
<text x="100.1" y="46.6" transform="rotate(-90 100.1 46.6)">8</text>
<text x="102.6" y="47.3" transform="rotate(-90 102.6 47.3)">23</text>
<text x="76.2" y="49.5">24</text>
<text x="116.8" y="49.5">21</text>
<text x="116.8" y="52.1">31</text>
<text x="76.2" y="59.7">13</text>
<text x="76.2" y="54.6">14</text>
<text x="116.8" y="59.7">26</text>
<text x="116.8" y="57.1">27</text>
<text x="216.5" y="58.4">3</text>
<text x="225.8" y="56.1" transform="rotate(-90 225.8 56.1)">14</text>
<text x="228.3" y="56.1" transform="rotate(-90 228.3 56.1)">12</text>
<text x="76.2" y="62.2">12</text>
<text x="116.8" y="62.2">28</text>
<text x="116.8" y="64.8">29</text>
<text x="216.5" y="61">4</text>
<text x="239.3" y="61">5</text>
<text x="76.2" y="69.8">10</text>
<text x="76.2" y="67.3">11</text>
<text x="216.5" y="68.6">1</text>
<text x="216.5" y="66">2</text>
<text x="238.7" y="66">16</text>
<text x="76.8" y="77.5">2</text>
<text x="76.8" y="74.9">4</text>
<text x="116.8" y="77.5">15</text>
<text x="116.8" y="74.9">16</text>
<text x="216.5" y="73.7">6</text>
<text x="216.5" y="76.2">7</text>
<text x="238.7" y="73.7">11</text>
<text x="239.3" y="76.2">9</text>
<text x="76.2" y="80">32</text>
<text x="76.8" y="82.5">5</text>
<text x="116.8" y="82.5">20</text>
<text x="215.9" y="78.7">13</text>
<text x="228.3" y="83.5" transform="rotate(-90 228.3 83.5)">8</text>
<text x="76.8" y="87.6">6</text>
<text x="76.8" y="85.1">7</text>
<text x="116.8" y="85.1">19</text>
<text x="223.3" y="84.1" transform="rotate(-90 223.3 84.1)">15</text>
<text x="225.8" y="84.1" transform="rotate(-90 225.8 84.1)">10</text>
<text x="230.9" y="84.1" transform="rotate(-90 230.9 84.1)">17</text>
<text x="76.2" y="92.7">30</text>
<text x="76.8" y="90.2">3</text>
<text x="116.8" y="90.2">17</text>
<text x="116.8" y="92.7">18</text>
<text x="95" y="98.1" transform="rotate(-90 95 98.1)">25</text>
<text x="100.1" y="98.1" transform="rotate(-90 100.1 98.1)">22</text>
<text x="102.6" y="97.4" transform="rotate(-90 102.6 97.4)">9</text>
<text x="105.2" y="98.1" transform="rotate(-90 105.2 98.1)">33</text>
<text x="238.7" y="129.5">3</text>
<text x="208" y="137.5" transform="rotate(-90 208 137.5)">1</text>
<text x="210.6" y="137.5" transform="rotate(-90 210.6 137.5)">2</text>
<text x="213.1" y="137.5" transform="rotate(-90 213.1 137.5)">3</text>
<text x="215.6" y="137.5" transform="rotate(-90 215.6 137.5)">4</text>
<text x="218.2" y="137.5" transform="rotate(-90 218.2 137.5)">5</text>
<text x="220.7" y="137.5" transform="rotate(-90 220.7 137.5)">6</text>
<text x="238.7" y="134.6">1</text>
<text x="238.7" y="132.1">2</text>
<text x="91.4" y="143.5">1</text>
<text x="100.3" y="143.5">1</text>
<text x="250.9" y="143.5">T</text>
<text x="250.1" y="146">R1</text>
<text x="250.1" y="148.6">R2</text>
<text x="250.8" y="151.1">S</text>
</g>
<text font-size="1.8" fill="#009600" x="223.5" y="89.5">GNDAGNDA</text>
</svg>
